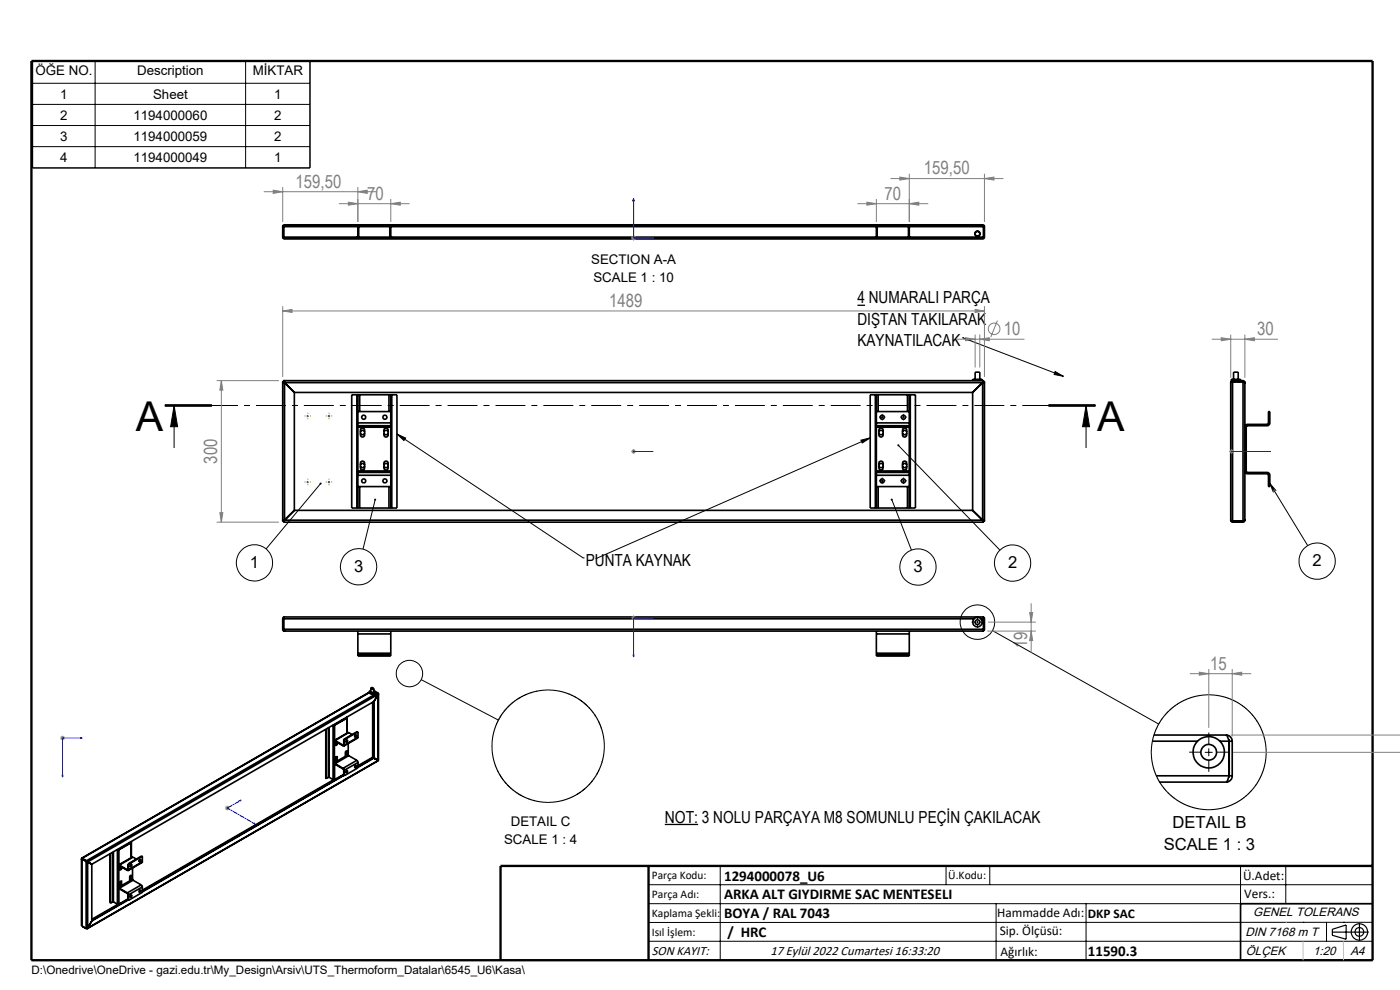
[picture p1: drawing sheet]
<svg xmlns="http://www.w3.org/2000/svg" width="297mm" height="210mm" viewBox="0 0 297 210" stroke-linecap="round" stroke-linejoin="round" font-family="sans-serif">
<g fill="none" stroke="#000" stroke-width=".35">
<path d="M60 47.9l.3-.2h148.2l.3 .3v2.4l-.3 .3h-148.2l-.3-.3zM60.1 50.3l.3 .2M60.1 48.1v2.2M60.1 50.3l.1 .1M60.1 48.1h15.8M60.2 48l-.1 .1M60.4 47.9l-.3 .2M60.4 47.9h15.6M62.4 47.7h.1M62.4 47.9h.1M62.4 47.7v.2M74.6 50.3v.2"/>
<path d="M75.9 48.1v2l-.2 .2h-15.6M76.1 50.3h6.7M76.1 48.1l.2-.2h6.2l.2 .2M76.1 48.1v2.1l-.4 .3M76.1 48.1h6.6M76.3 47.7l-.3 .1-.1 .3M82.5 47.7l.3 .1 .1 .3M82.7 48.1v2l.2 .3 .2 .1M82.9 47.9h103M82.9 48.1v2l.2 .2h102.6l.2-.2v-2M82.9 48.1h103M84.2 50.3v.2"/>
<path d="M184.6 50.3v.2M186.1 50.3h6.7M186.1 48.1l.2-.2h6.2l.2 .2M186.1 48.1v2.1l-.4 .3M186.1 48.1h6.6M186.3 47.7l-.3 .1-.1 .3M192.5 47.7l.3 .1 .1 .3M192.7 48.1v2.1l.4 .3M192.9 47.9h15.6M192.9 48.1v2l.2 .2h15.6M192.9 48.1h15.8M194.2 50.3v.2"/>
<path d="M206.3 47.7h.1M206.3 47.9h.1M206.3 47.7v.2M208.5 47.9l.2 .2M208.6 48l.1 .1M208.7 50.3l-.2 .2h-148.1M208.7 50.3l-.1 .1M208.7 48.1v2.2M207.8 78.9h-.9v1.6M207.8 78.9h.1M207.9 78.9v1.6M60 81l.4 .2"/>
<path d="M60 81h.1M60 81v29.6M60.1 80.7l.3 .5M60.1 81l.3 .2M60.1 80.7h148.6M60.1 80.7v.3M60.4 81.2h.1M60.4 81.2l2 2M60.4 81.2v29.1M60.4 81.2h148.1M62.4 83.2v25.1M62.4 83.2h143.9"/>
<path d="M75.7 83.7h.2M75.7 83.7h-1.1v24.1h1.1M75.7 83.7v24.1M75.9 83.7h.4M75.9 89.7v.6M75.9 90.3v.3M75.9 99.9v.3M75.9 90.3h7M75.9 89.7h7M75.9 87.3h7M75.9 90.6h7M75.9 99.9h7"/>
<path d="M75.9 83.7v6M75.9 90.6v9.3M76.3 83.7h6.2M76.3 83.7v3.6M76.4 91.6l.3-.3h.5l.2 .3M76.4 91.9l.3 .3h.5l.2-.3M76.4 98.6l.3-.3h.5l.2 .3M76.4 98.9l.3 .3h.5l.2-.3M76.5 98a.47 .47 0 0 1 .5-.2 .47 .47 0 0 1 .4 .4v1.1a.46 .46 0 0 1-.5 .4 .46 .46 0 0 1-.5-.4zM76.5 91a.46 .46 0 0 1 .5-.2 .46 .46 0 0 1 .4 .5v.9a.46 .46 0 0 1-.5 .5 .46 .46 0 0 1-.5-.5zM81.5 91.6l.1-.3h.6l.1 .3M81.5 91.9l.1 .3h.6l.1-.3"/>
<path d="M81.5 98.6l.1-.3h.6l.1 .3M81.5 98.9l.1 .3h.6l.1-.3M81.5 98a.45 .45 0 0 1 .5-.2 .45 .45 0 0 1 .3 .4v1.1a.44 .44 0 0 1-.4 .4 .44 .44 0 0 1-.4-.4zM81.6 90.9a.44 .44 0 0 1 .5-.1 .44 .44 0 0 1 .2 .5v.9a.44 .44 0 0 1-.4 .5 .44 .44 0 0 1-.4-.5v-1.1zM82.5 83.7h.4M82.5 83.7v3.6M82.9 83.7h.2M82.9 89.7v.6M82.9 90.3v.3M82.9 99.9v.3M82.9 83.7v6M82.9 90.6v9.3"/>
<path d="M83.1 83.7h1.1v24.1h-1.1M83.1 83.7v24.1M185.7 83.7h.2M185.7 83.7h-1.1v24.1h1.1M185.7 83.7v24.1M185.9 83.7h.4M185.9 89.7v.6M185.9 90.3v.3M185.9 99.9v.3M185.9 83.7v6M185.9 90.6v9.3M185.9 90.3h7"/>
<path d="M185.9 89.7h7M185.9 87.3h7M185.9 90.6h7M185.9 99.9h7M186.3 83.7h6.2M186.3 83.7v3.6M186.4 91.6l.3-.3h.5l.2 .3M186.4 91.9l.3 .3h.5l.2-.3M186.4 98.6l.3-.3h.5l.2 .3M186.4 98.9l.3 .3h.5l.2-.3M186.5 91a.46 .46 0 0 1 .5-.2 .46 .46 0 0 1 .4 .5v.9a.46 .46 0 0 1-.5 .5 .46 .46 0 0 1-.5-.5zM186.5 98a.47 .47 0 0 1 .5-.2 .47 .47 0 0 1 .4 .4v1.1a.46 .46 0 0 1-.5 .4 .46 .46 0 0 1-.5-.4z"/>
<path d="M191.5 91.6l.1-.3h.6l.2 .3M191.5 91.9l.1 .3h.6l.2-.3M191.5 98.6l.1-.3h.6l.2 .3M191.5 98.9l.1 .3h.6l.2-.3M191.6 97.9a.47 .47 0 0 1 .8 .3v1.1a.46 .46 0 0 1-.5 .4 .46 .46 0 0 1-.4-.4v-1.1zM191.6 90.9a.47 .47 0 0 1 .5-.1 .47 .47 0 0 1 .3 .5v.9a.46 .46 0 0 1-.5 .5 .46 .46 0 0 1-.4-.5zM192.5 83.7h.4M192.5 83.7v3.6M192.9 83.7h.2M192.9 89.7v.6M192.9 90.3v.3M192.9 99.9v.3"/>
<path d="M192.9 83.7v6M192.9 90.6v9.3M193.1 83.7h1.1v24.1h-1.1M193.1 83.7v24.1M206.3 80.7v-.2h2.1v.2M206.3 83.2v25.1M208.5 81.2h.1M208.5 81.2l-2.2 2M208.5 81.2v29.1M208.7 81l-.2 .2M208.7 80.7l-.2 .5M208.7 81h.1"/>
<path d="M208.7 80.7v.3M208.8 81l-.3 .2M208.8 81v29.6M261.1 81.2v29.1M261.5 81l-.4 .2M261.5 80.7l-.4 .3v.2M261.5 81h-.1M261.5 80.7h-.3v-.2h2v.2M261.5 81h2.2M261.5 80.7h2.2M261.5 80.7v30.1M261.7 81h.1"/>
<path d="M261.7 80.5v-1.6h1v1.6M262.7 81h.1M263.7 81l.4 .2M263.7 81h.1M263.7 80.7l.3 .2 .1 .3M263.7 80.7v30.1M264.1 81.2h.1M264.1 81.2v29.1M264.4 99.9h-.3a.6 .6 0 0 0 .6 .6M264.4 99.9l.3 .3M264.4 90.6v9.3M264.7 90a.6 .6 0 0 0-.6 .6h.3"/>
<path d="M264.7 90.3l-.3 .3M264.7 90.3h4.1M264.7 90v.3M264.7 90h4.1M268.8 90v.3M269.1 89.7l-.3 .3M269.1 89.7h.3M269.1 89.7v-2.4h.3v2.4M269.4 89.7a.6 .6 0 0 1-.6 .6M60 110.6h.1M60.1 110.6v.2M60.1 110.8h148.6"/>
<path d="M60.4 110.3l-.4 .3M60.4 110.3l-.3 .3M60.4 110.3l-.3 .5M60.4 110.3h.1M60.4 110.3h148.1M62.4 108.3l-2 2M62.4 108.3h143.9M75.7 107.8h.2M75.9 107.8h.4M75.9 100.2v.6M75.9 103.2h7M75.9 100.8h7"/>
<path d="M75.9 100.2h7M75.9 100.8v7M76.3 107.8h6.2M76.3 103.2v4.6M82.5 107.8h.4M82.5 103.2v4.6M82.9 107.8h.2M82.9 100.2v.6M82.9 100.8v7M185.7 107.8h.2M185.9 107.8h.4M185.9 100.2v.6"/>
<path d="M185.9 100.8v7M185.9 103.2h7M185.9 100.8h7M185.9 100.2h7M186.3 107.8h6.2M186.3 103.2v4.6M192.5 107.8h.4M192.5 103.2v4.6M192.9 107.8h.2M192.9 100.2v.6M192.9 100.8v7M206.3 108.3l2.2 2"/>
<path d="M208.5 110.3l.3 .3M208.5 110.3l.2 .3M208.5 110.3l.2 .5M208.5 110.3h.1M208.7 110.6h.1M208.7 110.6v.2M261.1 110.3l.4 .3M261.1 110.3l.1 .3 .3 .2M261.4 110.5l.1 .1M261.5 110.6h2.2M261.5 110.8h2.2M263.8 110.5l-.1 .1"/>
<path d="M264.1 110.3l-.4 .3M264.1 110.3l-.2 .4-.2 .1M264.1 110.3h.1M264.7 100.2h4.1M264.7 100.2v.3M264.7 100.5h4.1M268.8 100.2a.6 .6 0 0 1 .6 .6M268.8 100.5l.3 .3M268.8 100.2v.3M269.1 100.8v2.4h.3v-2.4M269.1 100.8h.3M60 133.5l.1 .3 .3 .1"/>
<path d="M60 131.3v2.2M60 133.5h148.8M60 131.3h146.7M60.1 133.5l.3 .4M60.1 133.5l.1 .1M60.1 131.3v2.2M60.2 131.2l-.1 .1M60.4 130.9l-.3 .4M60.4 130.9l-.3 .1-.1 .3M60.4 133.9h.1M60.4 130.9h148.1M60.4 133.9h148.1"/>
<path d="M75.9 138.6v.3M75.9 133.9v.6M75.9 138.9v.3h7v-.3M75.9 134.5v4.1M75.9 138.9h7M75.9 138.6h7M75.9 134.5h7M82.9 138.6v.3M82.9 133.9v.6M82.9 134.5v4.1M185.9 138.6v.3M185.9 133.9v.6"/>
<path d="M185.9 134.5v4.1M185.9 138.9v.3h7v-.3M185.9 138.9h7M185.9 138.6h7M185.9 134.5h7M192.9 138.6v.3M192.9 133.9v.6M192.9 134.5v4.1M208.1 131.3h.7M208.5 130.9l.2 .4M208.5 130.9h.2l.1 .4M208.5 133.9h.1"/>
<path d="M208.6 131.2l.1 .1M208.7 133.5l-.2 .4M208.7 133.5l-.1 .1M208.7 131.3v2.2M208.8 133.5l-.3 .4M208.8 131.3v2.2M69.1 154.7l.1 10.5M69.2 154.6v10.6M69.7 154.4v10.5M69.8 154.3v10.6M70.6 153.8h.1M70.7 153.8h.3"/>
<path d="M70.7 153.8v11.6M70.7 153.8h.1M70.7 153.8h.2M70.8 157.2l.1 .1M70.8 157.2v4.5M70.9 153.8h.1M70.9 157.3v4.5M71 153.8v3.2M71.1 157.1l-.3 .1M71.1 157.2l-.2 .1M71.1 157.1l1.7 1M71.1 157.2l1.7 1"/>
<path d="M71.1 157.1v.1M71.2 157.3h.1M71.2 157.3l.1 .8 .2-.3M71.3 157.6l.1 .1M71.3 157.6l-.1 .1M71.4 157.7l-.2 .1M71.4 157.4l-.1 .2M71.4 157.7l-.2 .3M71.4 157.5v.2M71.4 157.7l.1 .1M71.4 157.4v.3M71.5 157.5v.3"/>
<path d="M72.6 152.7v.1M72.7 152.6v.2M72.8 158.1v.1M72.9 158l-.1 .1M72.9 156.8l.1 .1M72.9 158l.1 .1M72.9 156.8v1.2M73 158.1v.1h-.2M73 156.9v1.2M73.3 159.5h.1M73.3 159.8l.1 .1M73.3 159.8v.1"/>
<path d="M73.4 159.4v.1M73.4 159.9l-.1 .1M73.4 152.2h.1M73.4 159.5l-.1 .3M73.5 152.2v.1M73.5 152.3l.1 .1M73.5 152.3l-2.6 1.5M73.5 157a.18 .18 0 0 1 .2 .3 .17 .17 0 0 1-.3 0zM73.5 159.3h.1M73.5 159.8l-.2 .4M73.5 159.7l-.1 .2M73.5 152.1l.1 .1"/>
<path d="M73.5 159.3l.1 .1M73.5 159.8l.1 .1M73.5 159.3v.5M73.6 152.2v.2M73.6 157l-.2 .3M73.6 152.4l-2.6 1.4M73.6 152.2h-.1M73.6 159.4l-.1-.1-.2 .1v.9l.2-.1 .1-.3M73.6 152.3v3.2M73.6 159.4v.5M73.9 157.7v2.4M74 155.4l-3.1 1.7"/>
<path d="M74 155.4l-2.9 1.7M74 155.4l.7 .4M75.2 156.1l.2 .1M75.4 155.9a.18 .18 0 0 1 .2 .3 .2 .2 0 0 1-.4 0zM75.5 155.9l-.3 .4M76 156.4l-.1 .2-2.9 1.6M76 155.2l-3 1.7M76 155.2h-.2l-2.9 1.6M76 156.4l-3 1.7M76 155.2v1.2M78.4 146.8l-61 35.2M78.4 146.7v.2"/>
<path d="M78.4 146.9l-61 35.2M78.7 146v.8l.2 .1 .4-.2v-.7M78.7 146l.1-.1a.24 .24 0 0 1 .3-.1 .24 .24 0 0 1 .1 .4 .24 .24 0 0 1-.4 0zM78.7 146.5a.34 .34 0 0 0-.3 .4 .34 .34 0 0 0 .5 .2h.3a.3 .3 0 0 0 .4-.3 .3 .3 0 0 0-.4-.3M79.1 149v11.6M79.2 148.9v11.8M79.2 148.8v12M79.3 146.4l.1 .1M79.3 148.8h.1M79.3 148.8l-59.8 34.5M79.3 148.8v12M79.4 146.5l.7 .5"/>
<path d="M79.6 146.7a.62 .62 0 0 1-.6 .5 .62 .62 0 0 1-.6-.3M80.1 147l.1 .3M80.1 147l-61.8 35.6M80.1 147h.1M80.2 147.3h.1M80.2 147v.3M80.2 147.3l-61.6 35.5M80.2 147.3l-.9 1.5M80.2 147.3v14M80.2 147h.1M80.3 147.1v14.1M244.5 157.2h9.5"/>
<path d="M244.8 155.9h15.3M258.8 157.2h2.6M260.1 155.9l.3 .3 .3 1v7.4l-.2 .8-.4 .5M260.1 155.9a1.25 1.25 0 0 1 1.3 1.3M260.6 156.9l.2 .3v7.4l-.2 .3M261.4 157.2v7.4M26.8 179.1v.1M26.9 179.1v.1M27.7 178.6h.1M27.7 178.6v.1M27.7 178.7l.1 .1M27.7 178.7l-2.5 1.5"/>
<path d="M27.8 178.6h.1M27.8 178.6v.2M27.8 178.8l-2.6 1.5M27.8 178.6h-.1M27.9 178.7l-.1 3.3M69.7 164.9h.1M69.7 164.9l-.5 .3M69.8 164.9l.9 .5M70.7 165.4h.3M70.8 165.4l-40.6 23.4M70.8 161.7l.3 .4M70.8 161.7l.1 .1"/>
<path d="M70.9 161.8l.2 .2M71 162.1v3.3M71.1 162v.1M71.1 162l1.7 1M71.1 162.1l1.7 1M71.2 160.7h.2M71.3 161l.1 .1M71.3 161l-.1 .1M71.3 160.6l.1 .1M71.4 161.1l-.2 .1M71.4 160.7l-.1 .3M71.4 160.5h.1"/>
<path d="M71.4 161l-.2 .4M71.4 160.9v.2M71.4 160.5v.5M71.4 160.5l.1 .1M71.4 161l.1 .1M71.5 160.6l-.1-.1-.2 .3 .1 .7 .2-.4M71.5 160.6v.5M72.8 163l.2 .4M72.8 163.1l.1 .2M72.8 163v.1M72.9 164.5l-42.7 24.7M72.9 164.4l-42.7 24.7"/>
<path d="M72.9 164.3l-1.9 1.1M72.9 163.3v1.2M72.9 163.3l.1 .1M72.9 164.5l.1 .1M72.9 164.4l-42.7 24.6M73 163.4v1.2M73.5 163.5a.18 .18 0 0 1 .2 .3 .17 .17 0 0 1-.3 0zM73.6 163.6v-.1l-.2 .3M73.9 160.1l.1 .2M73.9 160.1l-3 1.7M74 160.3l-2.9 1.7M74 160.3l1.7 1"/>
<path d="M75.4 162.4a.18 .18 0 0 1 .2 .3 .2 .2 0 0 1-.4 0zM75.5 162.4l-.3 .4M75.7 161.3l.3 .4M75.7 161.3l-2.9 1.7M76 161.7v1.2l-3 1.7M76 161.7l-3 1.7M79.1 160.6l.1 .1M79.1 160.6l-3.1 1.8M79.2 160.7v.1M79.2 160.7l.9 .5M79.2 160.7l-3.2 1.9M79.2 160.8l-3.2 1.9"/>
<path d="M79.2 160.8h.1M79.2 160.8l.9 .4M79.3 160.8l-3.3 2M79.3 160.8l.9 .5M80.1 161.2h.1M80.1 161.2l.1 .1M80.2 161.3l-61.7 35.7M80.2 161.3l-61.6 35.6M80.3 161.2l-.1 .1M245.3 164.6h16.1M246 165.9h14.1M260.1 165.9h.1"/>
<path d="M261.4 164.6a1.26 1.26 0 0 1-1.3 1.3M17.3 182.2l.1 14.2M17.4 182.1v.1M17.4 196.4l.9 .6M17.4 182.2v14.2M17.4 182.2l.9 .5M17.4 182.2h.1M17.4 182.1h.1M17.4 196.5h.1M17.4 182.1l.9 .5M18.3 182.7l.3 .1M18.3 182.7v14.2h.3"/>
<path d="M18.3 182.7l.2 .1M18.3 182.6l.3 .2M18.3 182.7h.1M18.3 182.6v.1M18.3 196.9v.1M18.5 182.8h.1M18.5 182.8l1 .5M18.6 196.9h.1M18.6 196.9l-.3 .1M18.6 182.8v14.1M19.4 183.3h.1M19.5 195.4h.1"/>
<path d="M19.5 183.3v12.1M19.5 195.4l-.9 1.5M23.4 181.1l.1 10.5M23.5 181v10.6M23.9 191.3h.2M23.9 191.3l-.4 .3M23.9 180.8v10.5M24.1 191.3l.8 .5M24.1 180.7v10.6M24.9 180.2v.1M24.9 180.3h.3M24.9 191.8h.3"/>
<path d="M24.9 180.3v11.5M24.9 180.2h.1M25 180.2h.2M25 180.2l-.1 .1M25 191.8l-5.5 3.2M25.1 188.1l.2 .5M25.1 183.6l.1 .1M25.1 188.1l.1 .1M25.1 183.6v4.5M25.2 180.2v.1M25.2 188.2l.1 .2M25.2 183.7v4.5"/>
<path d="M25.2 180.3v3.1M25.2 188.5v3.3M25.3 183.5h-.1l-.1 .1M25.3 183.6l-.1 .1M25.3 183.5l1.7 1M25.3 183.6l1.7 1M25.3 183.5v.1M25.3 188.4v.2M25.3 188.4l1.7 1M25.3 188.6l1.7 .9M25.5 183.8h.1M25.5 183.7l-.1 .7"/>
<path d="M25.5 187.1h.1M25.5 184.1h.1M25.5 184.1h-.1M25.5 187.4l.1 .1M25.5 187.4l-.1 .1M25.6 187.1h.1M25.6 187.5l-.2 .1M25.6 184.1l-.2 .1M25.6 184.1l.1-.2v.2M25.6 183.8l-.1 .3M25.6 187.1l-.1 .3M25.7 184.1l-.3 .3"/>
<path d="M25.7 187.5l-.3 .3M25.7 187.3l-.1 .2M25.7 184.1l.1 .1M25.7 187.5h.1M25.8 187l-.1-.1-.3 .3 .1 .7 .3-.4M25.8 184.2l-.2 .3-.2-.1M25.8 183.9v.3M25.8 187v.5M25.8 187l-.1-.1v.6M27 189.4l.3 .4M27 189.5l.2 .3M27 184.5v.1"/>
<path d="M27 189.4v.1M27.2 184.4l-.2 .1M27.2 190.9l-7.7 4.5M27.2 190.8l-7.7 4.5M27.2 190.7l-2 1.1M27.2 183.3h.1M27.2 184.4l.1 .1M27.2 183.3v1.1M27.2 189.8v1.1M27.2 189.8h.1M27.2 190.9l.1 .1M27.2 190.8l-7.7 4.4"/>
<path d="M27.3 184.5l-.3 .1M27.3 183.3v1.2M27.3 189.8v1.2M27.6 185.9h.2M27.6 186.2l.1 .1M27.6 186.2l-.1 .1M27.7 185.9h.1M27.7 186.3l-.2 .1M27.7 185.9l.1 .1M27.7 185.9l-.1 .3M27.7 183.5l.1-.1a.17 .17 0 0 1 .1 .2 .17 .17 0 0 1-.1 .2 .17 .17 0 0 1-.2-.2zM27.8 189.9a.17 .17 0 0 1 .1 .3 .17 .17 0 0 1-.3-.1z"/>
<path d="M27.8 186.3l-.3 .3M27.8 186.1l-.1 .2M27.8 185.8h.1M27.8 185.7v.6M27.8 186.3h.1M27.8 183.4l-.2 .4M27.8 190.1v-.2l-.2 .3M27.9 185.8l-.1-.1-.3 .3v.6h.2l.2-.3M27.9 185.8v.5M28.1 186.5l.1 .2M28.1 184.1v2.4M28.1 186.5l-2.9 1.7"/>
<path d="M28.2 181.8l-3 1.7M28.2 181.8l-2.9 1.7M28.2 181.8l.7 .4M28.2 186.7l-2.9 1.7M28.2 186.7l1.8 1M29.5 182.6h.1M29.6 182.3a.18 .18 0 0 1 .2 .3 .17 .17 0 0 1-.3 0zM29.6 188.8a.18 .18 0 0 1 .2 .3 .17 .17 0 0 1-.3 0zM29.7 182.3l-.2 .4M29.7 188.8l-.2 .4M30 187.7l.2 .4M30 187.7l-3 1.7"/>
<path d="M30.2 182.8l-.1 .2-2.9 1.6M30.2 181.6l-2.9 1.7M30.2 181.6v1.2M30.2 188.1v1.2l-2.9 1.7M30.2 182.8l-2.9 1.7M30.2 181.6h-.1l-2.9 1.7M30.2 188.1l-2.9 1.7M291.2 191.7h-28v12"/>
<circle cx="207.3" cy="49.6" r=".55"/>
<circle cx="207.4" cy="49.6" r=".5"/>
<circle cx="77.2" cy="88.5" r=".43"/>
<circle cx="81.7" cy="88.5" r=".43"/>
<circle cx="187.2" cy="88.5" r=".43"/>
<circle cx="191.6" cy="88.5" r=".43"/>
<circle cx="77.2" cy="102" r=".43"/>
<circle cx="81.7" cy="102" r=".43"/>
<circle cx="187.2" cy="102" r=".43"/>
<circle cx="191.6" cy="102" r=".43"/>
<circle cx="207.4" cy="132" r="1"/>
<circle cx="207.4" cy="132" r=".5"/>
<circle cx="256.4" cy="159.6" r="1.67"/>
<circle cx="256.4" cy="159.6" r="3.3"/>
</g>
<g fill="none" stroke="#000" stroke-width=".21">
<path d="M6.9 12.8h58.9v22.8h-58.9zM6.9 17.7h58.9M20.2 12.8v22.8M52.1 12.8v22.8M6.9 22.1h58.9M6.9 26.6h58.9M6.9 31.1h58.9M60.1 48.4l-.1 .2M60.9 47.7l-.2 .2M67.1 50.5l-.2 .2M71.5 50.5l-.2 .2M80.5 50.5l-.2 .2"/>
<path d="M82.9 48.1l-.2 .2M85 50.5l-.2 .2M94 50.5l-.2 .2M98.5 50.5l-.2 .2M107.5 50.5l-.2 .2M112 50.5l-.2 .2M120.9 50.5l-.2 .2M125.4 50.5l-.2 .2M134.4 50.5l-.2 .2M138.9 50.5l-.2 .2M147.9 50.5l-.2 .2M152.4 50.5l-.2 .2"/>
<path d="M161.4 50.5l-.3 .2M165.8 50.5l-.2 .2M174.8 50.5l-.2 .2M179.3 50.5l-.2 .2M188.3 50.5l-.2 .2M191.1 47.7l-.2 .2M192.8 50.5l-.2 .2M193 50.3l-.1 .1M201.8 50.5l-.3 .2M206.2 50.5l-.1 .2M208.8 47.9l-.1 .2M204.2 71.6h.1"/>
<path d="M204.2 71.6l21.4 8.2M223.8 78.8l1.8 1-2-.4zM35 86.2h10zM35 86h10M35 85.8h10M36.9 86l.8 4.5h-1.5zM36.9 86v9M84.2 92.1l1.8 .8-.3 .5zM84.2 92.1l39.5 26.2M182.6 93.4l2-.5-1.7 1.1zM184.6 92.9l-58.2 25.6M186.9 88.5h.5"/>
<path d="M187.1 88.3v.5M190.6 94.5l21.5 22.2M191.4 88.5h.5M191.7 88.3v.5M222.4 86h10M222.4 85.8h10M222.4 86.2h10M230.4 86l.7 4.5h-1.4zM230.4 86v9M68 102.6l-11.6 13.8M79.6 106l-2.6 10.5M123.7 118.3h.1"/>
<path d="M126.4 118.5h.1M186.9 102h.5M187.1 101.8v.5M189.2 106l4.2 10.7M191.4 102h.5M191.7 101.8v.5M269.4 102.5l8 13.2M269.4 102.5l1.3 1.6M269.4 102.5l.8 1.9M207.1 132h.5M207.4 131.7v.5M210.5 133.8l35.3 19.8"/>
<path d="M89.4 144.2l16.3 8.5M255.6 159.6h1.6M256.4 158.7v1.7M137.6 187.7h153.6M137.6 191.7h153.6M137.6 199.7h153.6M152.8 183.7v20M200.7 183.7v4M210 183.7v4M211.3 191.7v12M230.4 191.7v12M263.2 183.7v20"/>
<path d="M272.8 183.7v8M276.4 195.6h.1M281.4 195.6v4.1M285 195.6h.1M291.2 195.6l-153.6 .1"/>
<circle cx="54" cy="119.4" r="3.8"/>
<circle cx="214.8" cy="119.4" r="3.8"/>
<circle cx="279.4" cy="119" r="3.9"/>
<circle cx="76.1" cy="120.2" r="3.9"/>
<circle cx="194.7" cy="120.3" r="3.8"/>
<circle cx="207.4" cy="132" r="3.7"/>
<circle cx="86.9" cy="142.9" r="2.81"/>
<circle cx="116.3" cy="158.3" r="11.9"/>
<circle cx="256.4" cy="159.6" r="12.2"/>
</g>
<g fill="none" stroke="#808080" stroke-width=".21">
<path d="M60 39.7v7.4M75.9 39.7v7.4M188.9 37.9h24M190.9 37.6l2 .3-2 .3zM192.9 36.9v10.2M208.8 37.9l2.1-.3v.6zM208.8 36.9v10.2M56 40.7h23.9M58 40.3l2 .4-2 .3zM71.9 43.2h15M73.9 42.9l2 .3-2 .3zM75.9 40.7l2-.4v.7z"/>
<path d="M82.9 43.2l2-.3v.6zM82.9 42.2v4.9M133.9 50.5h1M134.1 50.1l.7 .7M134.4 50v1M134.8 50.1l-.7 .7M181.9 43.2h15M183.9 42.9l2 .3-2 .3zM185.9 42.2v4.9M192.9 43.2l2-.3v.6zM60 66l1.9-.4v.7zM60 64.9v15.1"/>
<path d="M60 66h148.8M202.8 72h14.5M204.9 71.6l2 .4-2 .3zM206.9 65.6l1.9 .4-1.9 .3zM206.9 71v7M207.9 72l2-.4v.7zM207.9 71v7M208.8 64.9v15.1M211.6 68l-1.4 3.5M257.1 72h14M259.1 71.6l2 .4-2 .3zM261.1 71v9.1"/>
<path d="M264.1 72l2-.4v.7zM264.1 71v9.1M46 80.7h13.2M47 80.7v30.1M47 80.7l.3 2.1h-.7zM133.9 95.8h1M134.1 95.4l.7 .7M134.4 95.2v1.1M134.8 95.4l-.7 .7M260.8 95.8h1M260.9 95.4l.8 .7M261.3 95.2v1.1"/>
<path d="M261.7 95.4l-.8 .7M46 110.8h13.2M46.6 108.8h.7l-.3 2zM133.9 131.1h1M134.1 130.7l.7 .7M134.4 130.6v1M134.8 130.7l-.7 .7M209.4 133.9h10.3M209.6 132h10.1M218.4 130h.7l-.3 2zM218.8 133.9l.3 2h-.7zM218.8 128v10.5"/>
<path d="M12.8 156.6h1M12.9 156.2l.7 .7M13.3 156.1v1M13.6 156.2l-.7 .7M252.4 142.9h13M254.4 142.6l2 .3-2 .3zM256.4 141.9v12.5M261.1 155.9h36M261.4 142.9l2-.3v.6zM261.4 141.9v14.3M261.6 159.6h35.5M47.7 171.4h1.1"/>
<path d="M47.9 171.1l.7 .7M48.2 170.9v1M48.6 171.1l-.7 .7"/>
<circle cx="210.9" cy="69.8" r="1.23"/>
</g>
<path d="M181.9 64.8h1.6M141 174.9h7.1" fill="none" stroke="#000" stroke-width=".28"/>
<g fill="none" stroke="#000" stroke-width=".25">
<path d="M282.6 197.7h7.8M282.6 197.1l3-.9v3l-3-.8zM288.4 195.8v3.8M106.2 203.7h185"/>
<circle cx="288.4" cy="197.7" r="1.74"/>
<circle cx="288.4" cy="197.7" r=".93"/>
</g>
<g fill="none" stroke="#00f" stroke-width=".21">
<path d="M134.4 42.1l.1 .5h-.2zM134.4 42.1v8.4h4.2M138.1 50.4l.5 .1-.5 .1zM134.3 95.8h.2zM134.4 95.8h.1M134.4 95.8h4.2M138.6 95.8h-.5h.5M261.2 95.8h.2zM261.3 95.8h.1M261.3 95.8h8.3M269.6 95.8h-.4h.4M134.3 139h.2l-.1 .4z"/>
<path d="M138.1 131l.5 .1-.5 .1zM138.6 131.1h-4.2v8.3M17 156.5l.4 .1-.4 .1zM17.4 156.6h-4.1v8.3M13.2 164.5h.2l-.1 .4zM50.8 169.8l.4-.1-.2 .2zM51.2 169.7l-3 1.7 5.9 3.4M53.8 174.7l.1-.1 .2 .2z"/>
</g>
<g fill="none" stroke="#000" stroke-width=".21" stroke-dasharray="15.2 1.3 1.3 1.3" stroke-linecap="butt">
<path d="M186.7 88.5h-.2M187.2 88v-.2M187.2 89v.2M187.7 88.5h.1M191.2 88.5h-.2M191.7 88v-.2M191.7 89v.2M192.2 88.5h.1M186.7 102h-.2M187.2 101.5v-.2M187.2 102.5v.2M187.7 102h.1"/>
<path d="M191.2 102h-.2M191.7 101.5v-.2M191.7 102.5v.2M192.2 102h.1M206.9 132h-.8M207.4 131.5v-.8M207.4 132.5v.7M207.9 132h.7M254.8 159.6h-2.5M256.4 157.9v-2.5M258.1 159.6h2.5M256.4 161.2v2.5"/>
</g>
<path d="M232.4 86h-197.4" fill="none" stroke="#000" stroke-width=".21" stroke-dasharray="6.3 1.3 1.3 1.3" stroke-dashoffset="1" stroke-linecap="butt"/>
<g fill="none" stroke="#808000" stroke-width=".21" stroke-dasharray="15.2 1.3 1.3 1.3" stroke-linecap="butt">
<path d="M64.8 88.2h-.2M65.3 87.7v-.1M65.3 88.7v.2M65.8 88.2h.2M69.3 88.2h-.2M69.8 87.7v-.1M69.8 88.7v.2M70.3 88.2h.2M64.8 102.2h-.2M65.3 101.7v-.1M65.3 102.7v.2M65.8 102.2h.2"/>
<path d="M69.3 102.2h-.2M69.8 101.7v-.1M69.8 102.7v.2M70.3 102.2h.2"/>
</g>
<path d="M65 88.3h.5M65.3 88v.5M69.5 88.3h.5M69.8 88v.5M65 102.3h.5M65.3 102v.5M69.5 102.3h.5M69.8 102v.5" fill="none" stroke="#808000" stroke-width=".21"/>
<path d="M6.7 12.9h284.5v190.8h-284.5zM137.6 183.7v20M291.2 183.7h-185v20" fill="none" stroke="#000" stroke-width=".5"/>
<path d="M276.4 199.7v4M285 199.7v4" fill="none" stroke="#c0c0c0" stroke-width=".21"/>
<path d="M272.8 195.6h.1" fill="none" stroke="#c0c0c0" stroke-width=".25"/>
<g fill="#000">
<path d="M182.6 93.4l2-.5-1.7 1.1zM84.2 92.1l1.8 .8-.3 .5zM223.8 78.8l1.8 1-2-.4zM79.4 105.9a.21 .21 0 0 0 .1 .3 .21 .21 0 0 0 .3-.1 .21 .21 0 0 0-.2-.3v.2v-.2zM67.8 102.5v.2a.21 .21 0 0 0 .4 0 .21 .21 0 0 0 0-.3l-.2 .2 .2-.2zM189 105.9a.21 .21 0 0 0 .1 .3 .21 .21 0 0 0 .3-.2 .21 .21 0 0 0-.3-.2l.1 .2-.1-.2zM190.4 94.3a.22 .22 0 0 0 .2 .3 .22 .22 0 0 0 .2-.2 .22 .22 0 0 0-.3-.1l.1 .2z"/>
<path d="M230.4 86l.7 4.5h-1.4zM36.9 86l.8 4.5h-1.5z"/>
</g>
<g fill="#00f">
<path d="M138.1 95.8h.5zM134.3 95.8h.2z"/>
<path d="M17 156.5v.2l.4-.1zM13.2 164.5l.1 .4 .1-.4z"/>
<path d="M138.1 131v.2l.5-.1zM134.3 139l.1 .4 .1-.4zM50.8 169.8l.2 .1 .2-.2zM53.8 174.7l.3 .1-.2-.2zM138.1 50.4l.5 .1-.5 .1zM134.4 42.1l.1 .5h-.2zM138.1 50.4l.5 .1-.5 .1zM134.4 42.1l.1 .5h-.2z"/>
<path d="M261.2 95.8h.2zM269.2 95.8h.4z"/>
</g>
<g fill="#808080">
<path d="M192.9 43.2l2-.3v.6zM183.9 42.9l2 .3-2 .3zM261.4 142.9l2-.3v.6zM254.4 142.6l2 .3-2 .3z"/>
<path d="M204.9 71.6l2 .4-2 .3zM207.9 72l2-.4v.7zM73.9 42.9l2 .3-2 .3zM82.9 43.2l2-.3v.6z"/>
<path d="M75.9 40.7l2-.4v.7zM58 40.3l2 .4-2 .3z"/>
<path d="M218.8 133.9l.3 2h-.7zM218.4 130h.7l-.3 2zM297.1 159.6v2zM297.1 153.9v2z"/>
<path d="M47 80.7l.3 2.1h-.7zM46.6 108.8h.7l-.3 2z"/>
<path d="M190.9 37.6l2 .3-2 .3zM208.8 37.9l2.1-.3v.6z"/>
<path d="M60 66l1.9-.4v.7zM206.9 65.6l1.9 .4-1.9 .3zM259.1 71.6l2 .4-2 .3zM264.1 72l2-.4v.7z"/>
</g>
<g font-size="8.7">
<text x="28.8" y="91.5">A</text>
<text x="232.7" y="91.5">A</text>
</g>
<g font-size="3.9" fill="#808080">
<text x="62.7" y="39.8">159,50</text>
<text x="196" y="37">159,50</text>
<text x="77.9" y="42.3">70</text>
<text x="187.7" y="42.3">70</text>
<text x="129.2" y="65.1">1489</text>
<text x="212.9" y="71.1">10</text>
<text x="266.7" y="71.1">30</text>
<text x="46.1" y="98.3" transform="rotate(-90 46.1 98.3)">300</text>
<text x="217.9" y="137.5" transform="rotate(-90 217.9 137.5)">19</text>
<text x="256.7" y="142">15</text>
</g>
<g font-size="3.5">
<text x="181.9" y="64.4">4 NUMARALI PARÇA</text>
<text x="181.9" y="68.9">DIŞTAN TAKILARAK</text>
<text x="181.9" y="73.4">KAYNATILACAK</text>
<text x="53" y="120.5">1</text>
<text x="75.1" y="121.4">3</text>
<text x="124.3" y="120.2">PUNTA KAYNAK</text>
<text x="193.8" y="121.4">3</text>
<text x="213.8" y="120.6">2</text>
<text x="278.5" y="120.2">2</text>
<text x="141" y="174.5">NOT: 3 NOLU PARÇAYA M8 SOMUNLU PEÇİN ÇAKILACAK</text>
<text x="248.7" y="175.7">DETAIL B</text>
<text x="246.9" y="180.2">SCALE 1 : 3</text>
</g>
<g font-size="3.2">
<text x="153.6" y="190.8">ARKA ALT GIYDIRME SAC MENTESELI</text>
<text x="153.6" y="186.8">1294000078_U6</text>
<text x="153.6" y="194.8">BOYA / RAL 7043</text>
<text x="154.3" y="198.8">/ HRC</text>
<text x="230.8" y="202.8">11590.3</text>
</g>
<g font-size="2.8">
<text x="7.5" y="16">ÖĞE NO.</text>
<text x="29.1" y="16">Description</text>
<text x="53.6" y="16">MİKTAR</text>
<text x="12.8" y="20.9">1</text>
<text x="32.5" y="20.9">Sheet</text>
<text x="58.2" y="20.9">1</text>
<text x="12.8" y="29.9">3</text>
<text x="12.8" y="25.4">2</text>
<text x="28.3" y="29.9">1194000059</text>
<text x="28.3" y="25.4">1194000060</text>
<text x="58.2" y="29.9">2</text>
<text x="58.2" y="25.4">2</text>
<text x="12.8" y="34.4">4</text>
<text x="28.3" y="34.4">1194000049</text>
<text x="58.2" y="34.4">1</text>
<text x="125.4" y="55.9">SECTION A-A</text>
<text x="125.9" y="59.7">SCALE 1 : 10</text>
<text x="106.9" y="178.9">SCALE 1 : 4</text>
<text x="108.3" y="175.1">DETAIL C</text>
<text x="263.7" y="186.7">Ü.Adet:</text>
<text x="263.9" y="190.5">Vers.:</text>
<text x="211.5" y="194.5">Hammadde Adı:</text>
<text x="230.8" y="194.7">DKP SAC</text>
<text x="138.3" y="202.6">SON KAYIT:</text>
<text x="163.5" y="202.6">17 Eylül 2022 Cumartesi 16:33:20</text>
<text x="212.1" y="198.4">Sip. Ölçüsü:</text>
<text x="212.2" y="202.7">Ağırlık:</text>
</g>
<g font-size="2.6">
<text x="265.9" y="194.4">GENEL TOLERANS</text>
<text x="264.2" y="198.5">DIN 7168 m T</text>
<text x="264.3" y="202.6">ÖLÇEK</text>
<text x="278.5" y="202.6">1:20</text>
<text x="286.5" y="202.6">A4</text>
</g>
<g font-size="2.5">
<text x="138.3" y="186.4">Parça Kodu:</text>
<text x="138.3" y="190.5">Parça Adı:</text>
<text x="201.2" y="186.5">Ü.Kodu:</text>
<text x="138.3" y="194.5">Kaplama Şekli:</text>
<text x="138.3" y="198.6">Isıl İşlem:</text>
<text x="6.7" y="206.7">D:\Onedrive\OneDrive - gazi.edu.tr\My_Design\Arsiv\UTS_Thermoform_Datalar\6545_U6\Kasa\</text>
</g>
</svg>
